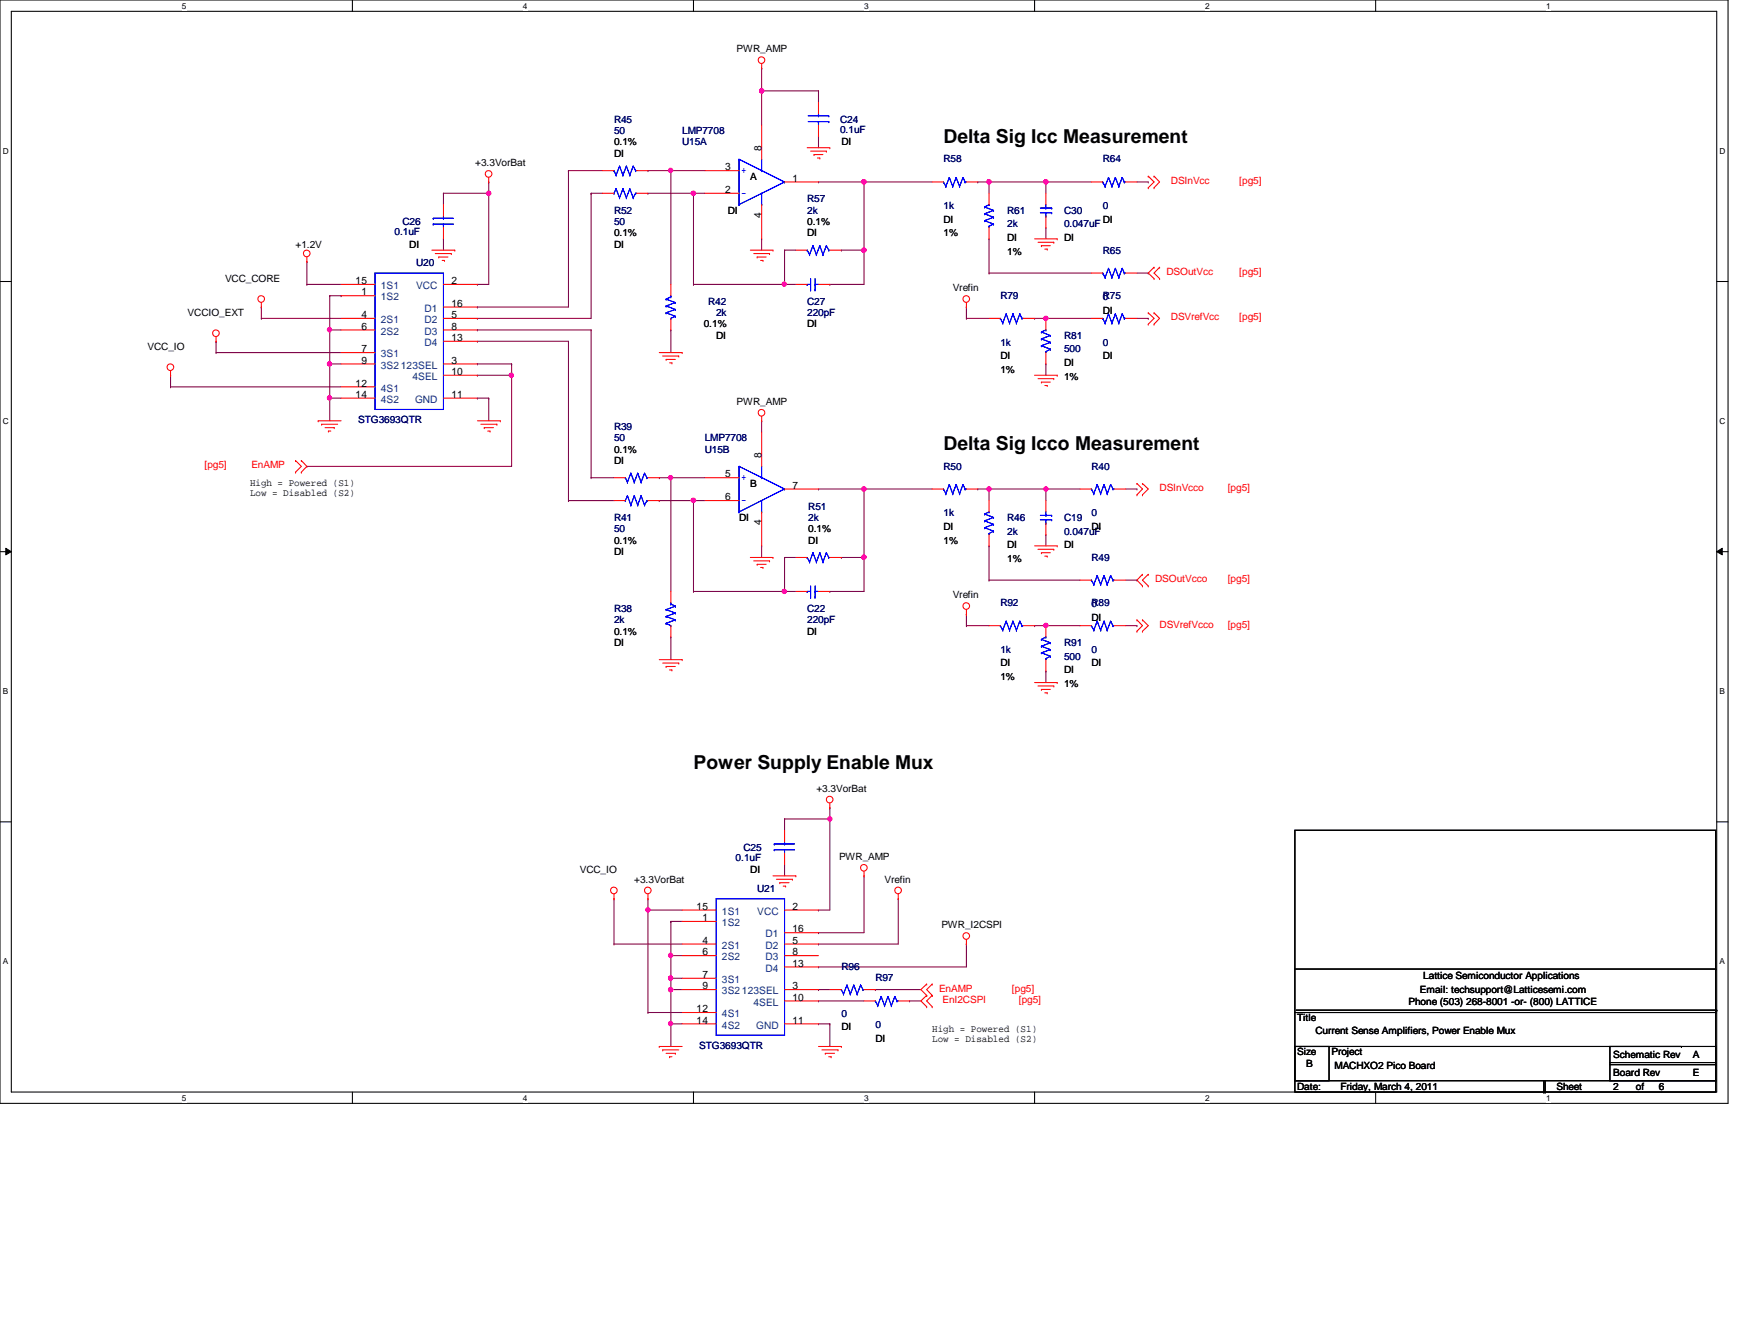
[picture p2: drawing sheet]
<svg xmlns="http://www.w3.org/2000/svg" width="279mm" height="216mm" viewBox="0 0 279 216" stroke-linecap="round" stroke-linejoin="round" font-family="sans-serif">
<path d="M0 0h278v177.4h-278zM1.8 1.8h274.3v173.8h-274.3z" fill="none" stroke="#000" stroke-width=".17"/>
<g fill="#fff">
<path d="M29.3 .2h.7v1.5h-.7z"/>
<path d="M29.3 175.8h.7v1.4h-.7z"/>
</g>
<path d="M56.7 0v1.8M56.7 175.6v1.8" fill="none" stroke="#000" stroke-width=".17"/>
<g fill="#fff">
<path d="M84.1 .2h.7v1.5h-.7z"/>
<path d="M84.1 175.8h.7v1.4h-.7z"/>
</g>
<path d="M111.5 0v1.8M111.5 175.6v1.8" fill="none" stroke="#000" stroke-width=".17"/>
<g fill="#fff">
<path d="M139 .2h.7v1.5h-.7z"/>
<path d="M139 175.8h.7v1.4h-.7z"/>
</g>
<path d="M166.4 0v1.8M166.4 175.6v1.8" fill="none" stroke="#000" stroke-width=".17"/>
<g fill="#fff">
<path d="M193.8 .2h.8v1.5h-.8z"/>
<path d="M193.8 175.8h.8v1.4h-.8z"/>
</g>
<path d="M221.3 0v1.8M221.3 175.6v1.8" fill="none" stroke="#000" stroke-width=".17"/>
<g fill="#fff">
<path d="M248.7 .2h.7v1.5h-.7z"/>
<path d="M248.7 175.8h.7v1.4h-.7z"/>
<path d="M.5 23.5h.9v1.5h-.9z"/>
<path d="M276.6 23.5h.9v1.5h-.9z"/>
<path d="M.5 67h.9v1.5h-.9z"/>
<path d="M276.6 67h.9v1.5h-.9z"/>
</g>
<path d="M0 45.3h1.8M276.1 45.3h1.9" fill="none" stroke="#000" stroke-width=".17"/>
<g fill="#fff">
<path d="M.5 110.4h.8v1.5h-.8z"/>
<path d="M276.6 110.4h.9v1.5h-.9z"/>
</g>
<path d="M0 88.7h1.8M276.1 88.7h1.9" fill="none" stroke="#000" stroke-width=".17"/>
<path d="M.9 88.1l.9 .6-.9 .5zM276.1 88.7l.9-.6v1.1z" fill="#000"/>
<path d="M.9 88.1l.9 .6-.9 .5zM276.1 88.7l.9-.6v1.1z" fill="none" stroke="#000" stroke-width=".16"/>
<g fill="#fff">
<path d="M.5 153.8h.8v1.5h-.8z"/>
<path d="M276.6 153.8h.9v1.5h-.9z"/>
</g>
<path d="M0 132.1h1.8M276.1 132.1h1.9" fill="none" stroke="#000" stroke-width=".17"/>
<path d="M107.9 27.4h.1M107.9 27.4h5.5" fill="none" stroke="#800040" stroke-width=".17"/>
<circle cx="107.9" cy="27.4" r=".34" fill="#f0f"/>
<circle cx="107.9" cy="27.4" r=".34" fill="none" stroke="#f0f" stroke-width=".17"/>
<path d="M139 29.3h.1M139 29.3v10.9h-3.7M135.3 40.2h.1" fill="none" stroke="#800040" stroke-width=".17"/>
<circle cx="139" cy="40.2" r=".36" fill="#f0f"/>
<circle cx="139" cy="40.2" r=".36" fill="none" stroke="#f0f" stroke-width=".17"/>
<circle cx="139" cy="29.2" r=".37" fill="#f0f"/>
<circle cx="139" cy="29.2" r=".37" fill="none" stroke="#f0f" stroke-width=".17"/>
<path d="M131.7 29.3h.1M131.7 29.3h7.3M126.2 40.2h.1M126.2 45.7h.1M126.2 45.7h1.8M126.2 40.2h1.8M126.2 40.2v5.5M133.5 45.7h.1M139 40.2h.1M139 40.2v5.5h-5.5" fill="none" stroke="#800040" stroke-width=".17"/>
<circle cx="126.1" cy="45.7" r=".34" fill="#f0f"/>
<circle cx="126.1" cy="45.7" r=".34" fill="none" stroke="#f0f" stroke-width=".17"/>
<path d="M107.9 27.4h.1M107.9 27.4v18.3M107.9 53h.1M107.9 53v3.7M107.9 76.8h.1M107.9 76.8v18.3M139 78.6h.1M139 78.6v11h-3.7M135.3 89.6h.1" fill="none" stroke="#800040" stroke-width=".17"/>
<circle cx="139" cy="89.6" r=".36" fill="#f0f"/>
<circle cx="139" cy="89.6" r=".36" fill="none" stroke="#f0f" stroke-width=".17"/>
<circle cx="139" cy="78.6" r=".36" fill="#f0f"/>
<circle cx="139" cy="78.6" r=".36" fill="none" stroke="#f0f" stroke-width=".17"/>
<path d="M126.2 89.6h.1M126.2 95.1h.1M126.2 95.1h1.8M126.2 89.6h1.8M126.2 89.6v5.5M133.5 95.1h.1M139 89.6h.1M139 89.6v5.5h-5.5" fill="none" stroke="#800040" stroke-width=".17"/>
<circle cx="126.1" cy="95.1" r=".34" fill="#f0f"/>
<circle cx="126.1" cy="95.1" r=".34" fill="none" stroke="#f0f" stroke-width=".17"/>
<path d="M111.5 31.1h.1M111.5 31.1h1.9M131.7 21.9h.1M131.7 21.9v1.8M107.9 76.8h.1M107.9 76.8h5.5M111.5 80.5h.1M111.5 80.5v14.6M107.9 102.4h.1M107.9 102.4v3.6" fill="none" stroke="#800040" stroke-width=".17"/>
<circle cx="107.9" cy="76.8" r=".34" fill="#f0f"/>
<circle cx="107.9" cy="76.8" r=".34" fill="none" stroke="#f0f" stroke-width=".17"/>
<path d="M122.5 38.4h.1M122.5 38.4v1.8M106 80.5h.1M106 80.5h7.4M111.5 80.5h.1M122.5 87.8h.1M122.5 87.8v1.8" fill="none" stroke="#800040" stroke-width=".17"/>
<circle cx="111.5" cy="80.4" r=".36" fill="#f0f"/>
<circle cx="111.5" cy="80.4" r=".36" fill="none" stroke="#f0f" stroke-width=".17"/>
<g fill="none" stroke="#800040" stroke-width=".17">
<path d="M71.3 38.4h.1M71.3 38.4v1.8M104.2 27.4h.1M104.2 27.4h3.7M111.5 31.1h.1M111.5 31.1v14.6M111.5 45.7h.1M111.5 45.7h14.7M106 76.8h.1M106 76.8h1.9M131.7 78.6h.1M131.7 78.6h7.3"/>
<path d="M111.5 95.1h.1M111.5 95.1h14.7"/>
</g>
<circle cx="111.5" cy="31.1" r=".36" fill="#f0f"/>
<circle cx="111.5" cy="31.1" r=".36" fill="none" stroke="#f0f" stroke-width=".17"/>
<path d="M122.5 14.6h.1M122.5 14.6v5.5M91.4 27.4h.1M91.4 27.4h5.5M95.1 31.1h.1M95.1 31.1h1.8M104.2 31.1h.1M104.2 31.1h7.3M95.1 76.8h.1M95.1 76.8h3.7M91.4 80.5h.1M91.4 80.5h7.4" fill="none" stroke="#800040" stroke-width=".17"/>
<circle cx="122.5" cy="14.6" r=".34" fill="#f0f"/>
<circle cx="122.5" cy="14.6" r=".34" fill="none" stroke="#f0f" stroke-width=".17"/>
<path d="M122.5 11h.1M122.5 11v3.6" fill="none" stroke="#800040" stroke-width=".17"/>
<circle cx="122.5" cy="14.6" r=".34" fill="#f0f"/>
<circle cx="122.5" cy="14.6" r=".34" fill="none" stroke="#f0f" stroke-width=".17"/>
<path d="M122.5 14.6h.1M122.5 14.6h9.2M131.7 14.6h.1M131.7 14.6v1.9M49.4 75h.1M82.3 60.3h.1M82.3 60.3v14.7h-32.9M122.5 67.6h.1M122.5 67.6v1.9" fill="none" stroke="#800040" stroke-width=".17"/>
<circle cx="82.2" cy="60.3" r=".34" fill="#f0f"/>
<circle cx="82.2" cy="60.3" r=".34" fill="none" stroke="#f0f" stroke-width=".17"/>
<g fill="none" stroke="#800040" stroke-width=".17">
<path d="M78.6 31.1h.1M78.6 31.1v14.6h-1.8M91.4 27.4h.1M91.4 27.4v22h-14.6M95.1 31.1h.1M95.1 31.1v20.1h-18.3M76.8 58.5h.1M76.8 53h.1M76.8 54.9h.1M76.8 51.2h.1M76.8 49.4h.1M76.8 45.7h.1"/>
<path d="M76.8 58.5h5.5M76.8 53h18.3M76.8 54.9h14.6M82.3 58.5h.1M82.3 58.5v1.8h-5.5M91.4 54.9h.1M91.4 54.9v25.6M95.1 53h.1M95.1 53v23.8M76.8 60.3h.1M76.8 64h.1M76.8 64h1.8"/>
<path d="M78.6 64h.1M78.6 64v3.6"/>
</g>
<circle cx="78.6" cy="31.1" r=".34" fill="#f0f"/>
<circle cx="78.6" cy="31.1" r=".34" fill="none" stroke="#f0f" stroke-width=".17"/>
<g fill="none" stroke="#800040" stroke-width=".17">
<path d="M71.3 31.1h.1M71.3 31.1v1.8M78.6 29.3h.1M78.6 29.3v1.8h-7.3M139 78.6h.1M139 78.6h10.9M159.1 78.6h.1M159.1 78.6h9.1M159.1 87.8h.1M159.1 93.3h.1M159.1 87.8v5.5M159.1 93.3h14.6"/>
<path d="M168.2 85.9h.1M168.2 85.9v1.9"/>
</g>
<circle cx="168.2" cy="78.6" r=".34" fill="#f0f"/>
<circle cx="168.2" cy="78.6" r=".34" fill="none" stroke="#f0f" stroke-width=".17"/>
<circle cx="159.1" cy="78.6" r=".34" fill="#f0f"/>
<circle cx="159.1" cy="78.6" r=".34" fill="none" stroke="#f0f" stroke-width=".17"/>
<path d="M168.2 78.6h.1M168.2 78.6h5.5M168.2 107.9h.1M168.2 100.6h.1M168.2 107.9v1.8M168.2 100.6h5.5" fill="none" stroke="#800040" stroke-width=".17"/>
<circle cx="168.2" cy="100.5" r=".34" fill="#f0f"/>
<circle cx="168.2" cy="100.5" r=".34" fill="none" stroke="#f0f" stroke-width=".17"/>
<g fill="none" stroke="#800040" stroke-width=".17">
<path d="M159.1 38.4h.1M159.1 29.3h.1M159.1 38.4v5.5M159.1 29.3h9.1M168.2 36.6h.1M168.2 36.6v1.8M159.1 43.9h.1M159.1 43.9h16.5M157.3 78.6h.1M157.3 78.6h1.8M159.1 78.6h.1M159.1 78.6v1.9"/>
<path d="M168.2 78.6h.1M168.2 78.6v1.9M155.4 98.8h.1M155.4 98.8v1.8M155.4 100.6h.1M155.4 100.6h3.7M166.4 100.6h.1M166.4 100.6h1.8"/>
</g>
<circle cx="168.2" cy="29.2" r=".35" fill="#f0f"/>
<circle cx="168.2" cy="29.2" r=".35" fill="none" stroke="#f0f" stroke-width=".17"/>
<circle cx="159.1" cy="29.2" r=".35" fill="#f0f"/>
<circle cx="159.1" cy="29.2" r=".35" fill="none" stroke="#f0f" stroke-width=".17"/>
<path d="M168.2 29.3h.1M168.2 29.3h7.4M168.2 58.5h.1M168.2 51.2h.1M168.2 58.5v1.8M168.2 51.2h7.4" fill="none" stroke="#800040" stroke-width=".17"/>
<circle cx="168.2" cy="51.2" r=".34" fill="#f0f"/>
<circle cx="168.2" cy="51.2" r=".34" fill="none" stroke="#f0f" stroke-width=".17"/>
<g fill="none" stroke="#800040" stroke-width=".17">
<path d="M139 29.3h.1M139 29.3h10.9M157.3 29.3h.1M157.3 29.3h1.8M159.1 29.3h.1M159.1 29.3v1.8M168.2 29.3h.1M168.2 29.3v1.8M182.9 29.3h1.8M184.7 29.3h.1M34.8 56.7h.1M34.8 56.7h20.1"/>
<path d="M42 51.2h.1M42 51.2h12.9M49.4 45.7h.1M49.4 45.7h5.5M155.4 49.4h.1M155.4 51.2h.1M155.4 49.4v1.8M155.4 51.2h3.7M166.4 51.2h.1M166.4 51.2h1.8M182.9 51.2h1.8M182.9 43.9h1.8"/>
<path d="M184.7 43.9h.1M184.7 51.2h.1M27.4 62.2h.1M27.4 62.2h27.5M53 64h.1M53 64v3.6M53 64h1.9M181.1 78.6h1.8M182.9 78.6h.1M181.1 93.3h1.8M182.9 93.3h.1M181.1 100.6h1.8"/>
<path d="M182.9 100.6h.1"/>
</g>
<circle cx="53" cy="64" r=".34" fill="#f0f"/>
<circle cx="53" cy="64" r=".34" fill="none" stroke="#f0f" stroke-width=".17"/>
<path d="M53 58.5h.1M53 58.5v5.5" fill="none" stroke="#800040" stroke-width=".17"/>
<circle cx="53" cy="58.5" r=".34" fill="#f0f"/>
<circle cx="53" cy="58.5" r=".34" fill="none" stroke="#f0f" stroke-width=".17"/>
<path d="M53 53h.1M53 47.5h.1M53 58.5h.1M53 47.5h1.9M53 53h1.9M53 47.5v11M53 58.5h1.9M54.9 47.5h.1" fill="none" stroke="#800040" stroke-width=".17"/>
<circle cx="53" cy="53" r=".34" fill="#f0f"/>
<circle cx="53" cy="53" r=".34" fill="none" stroke="#f0f" stroke-width=".17"/>
<g fill="none" stroke="#800040" stroke-width=".17">
<path d="M34.8 54.9h.1M34.8 54.9v1.8M42 49.4h.1M42 49.4v1.8M49.4 42h.1M49.4 42v3.7M27.4 60.3h.1M27.4 60.3v1.9M126.2 139h.1M126.2 131.7h.1M126.2 131.7v1.8M126.2 139v1.8"/>
<path d="M126.2 131.7h7.3M133.5 131.7h.1M133.5 129.8h.1M133.5 129.8v16.5h-1.8M131.7 146.3h.1"/>
</g>
<circle cx="133.5" cy="131.7" r=".34" fill="#f0f"/>
<circle cx="133.5" cy="131.7" r=".34" fill="none" stroke="#f0f" stroke-width=".17"/>
<path d="M104.2 144.5h.1M104.2 146.3h.1M104.2 144.5v18.3M131.7 164.6h.1M131.7 164.6h1.8M133.5 164.6h.1M133.5 164.6v3.6" fill="none" stroke="#800040" stroke-width=".17"/>
<circle cx="104.2" cy="146.3" r=".34" fill="#f0f"/>
<circle cx="104.2" cy="146.3" r=".34" fill="none" stroke="#f0f" stroke-width=".17"/>
<g fill="none" stroke="#800040" stroke-width=".17">
<path d="M98.8 151.8h.1M98.8 144.5h.1M98.8 151.8h10.9M98.8 144.5v7.3M104.2 146.3h.1M104.2 146.3h5.5M107.9 148.1h.1M107.9 153.6h.1M107.9 157.3h.1M107.9 159.1h.1M107.9 148.1h1.8M107.9 148.1v5.5"/>
<path d="M107.9 157.3v1.8M107.9 153.6h1.8M107.9 159.1h1.8M107.9 157.3h1.8M131.7 159.1h.1M131.7 149.9h.1M131.7 151.8h.1M131.7 155.4h.1M131.7 159.1h1.8M139 140.8h.1M139 140.8v9.1h-7.3M140.8 159.1h.1"/>
<path d="M140.8 159.1h7.3M144.5 144.5h.1M144.5 144.5v7.3h-12.8M155.4 151.8h.1M155.4 151.8v3.6h-23.7M104.2 162.8h.1M104.2 162.8h5.5M107.9 164.6h.1M107.9 164.6h1.8M131.7 160.9h.1M131.7 160.9h7.3M146.3 160.9h.1"/>
<path d="M146.3 160.9h1.8"/>
</g>
<circle cx="107.9" cy="159.1" r=".34" fill="#f0f"/>
<circle cx="107.9" cy="159.1" r=".34" fill="none" stroke="#f0f" stroke-width=".17"/>
<circle cx="107.8" cy="157.2" r=".35" fill="#f0f"/>
<circle cx="107.8" cy="157.2" r=".35" fill="none" stroke="#f0f" stroke-width=".17"/>
<path d="M107.9 164.6h.1M107.9 164.6v3.6" fill="none" stroke="#800040" stroke-width=".17"/>
<circle cx="107.9" cy="164.5" r=".34" fill="#f0f"/>
<circle cx="107.9" cy="164.5" r=".34" fill="none" stroke="#f0f" stroke-width=".17"/>
<path d="M107.9 159.1h.1M107.9 159.1v5.5" fill="none" stroke="#800040" stroke-width=".17"/>
<circle cx="107.9" cy="159.1" r=".34" fill="#f0f"/>
<circle cx="107.9" cy="159.1" r=".34" fill="none" stroke="#f0f" stroke-width=".17"/>
<path d="M107.9 153.6h.1M107.9 153.6v3.7" fill="none" stroke="#800040" stroke-width=".17"/>
<circle cx="107.9" cy="153.6" r=".34" fill="#f0f"/>
<circle cx="107.9" cy="153.6" r=".34" fill="none" stroke="#f0f" stroke-width=".17"/>
<g fill="none" stroke="#f00" stroke-width=".17">
<path d="M122.5 11h.1M122.5 10.2v.8M131.7 16.5v1.8M71.3 32.9v1.9M71.3 36.6v1.8M78.6 29.3h.1M78.6 28.5v.8M96.9 27.4h1.9M96.9 31.1h1.9M102.4 27.4h1.8M102.4 31.1h1.8M113.4 27.4h5.5"/>
<path d="M113.4 31.1h5.5M122.5 20.1v5.5M122.5 32.9v5.5M126.2 29.3h5.5M129.8 23.7h3.7M130.4 24.3h2.5M130.9 24.8h.1M130.9 24.8h1.5M131.5 25.4h.4M131.7 20.1v1.8M131.9 25.4h.1M132.9 24.3h.1"/>
<path d="M133.5 23.7h.1M149.9 29.3h1.9M155.4 29.3h1.9M159.1 31.1v1.8M159.1 36.6v1.8M166.4 38.4h3.7M167 38.9h2.5M167.5 39.5h.1M167.5 39.5h1.5M168.2 31.1v1.8M168.2 34.8v1.8M169.5 38.9h.1"/>
<path d="M170.1 38.4h.1M175.6 29.3h1.8M181.1 29.3h1.8M184.7 30.2h.1M184.7 28.3h.1M184.7 28.3l.9 1-.9 .9M185.6 30.2h.1M185.6 28.3h.1M185.6 28.3l.9 1-.9 .9M27.4 59.6v.7M34.8 54.9h.1M34.8 54.1v.8"/>
<path d="M42 49.4h.1M42 48.6v.8M49.4 42h.1M49.4 41.3v.7M54.9 56.7h5.4M54.9 51.2h5.4M54.9 45.7h5.4M54.9 47.5h5.4M54.9 58.5h5.4M54.9 53h5.4M69.5 40.2h3.7M70 40.8h2.6"/>
<path d="M70.6 41.3h.1M70.6 41.3h1.5M71.1 41.9h.4M71.3 51.2h5.5M71.3 45.7h5.5M71.3 58.5h5.5M71.3 53h5.5M71.3 54.9h5.5M71.3 49.4h5.5M71.5 41.9h.1M72.6 40.8h.1M73.2 40.2h.1"/>
<path d="M106 56.7h3.7M106.6 57.2h2.6M107.1 57.8h.1M107.1 57.8h1.5M107.7 58.3h.4M107.9 45.7v1.8M107.9 51.2v1.8M108.1 58.3h.1M109.2 57.2h.1M109.7 56.7h.1M120.7 40.2h3.6M121.2 40.8h2.6"/>
<path d="M121.8 41.3h.1M121.8 41.3h1.4M122.3 41.9h.4M122.7 41.9h.1M123.8 40.8h.1M124.3 40.2h.1M128 40.2h1.8M128 45.7h1.8M131.7 45.7h1.8M133.5 40.2h1.8M155.4 49.4h.1M155.4 48.6v.8"/>
<path d="M159.1 51.2h1.8M164.6 51.2h1.8M168.1 40h.3M168.2 51.2v1.8M168.2 56.7v1.8M168.4 40h.1M175.6 51.2h1.8M175.6 43.9h1.8M181.1 51.2h1.8M181.1 43.9h1.8M184.7 52.1h.1M184.7 50.3h.1"/>
<path d="M184.7 50.3l.9 .9-.9 .9M185.6 52.1h.1M185.6 50.3h.1M185.6 43h.1M185.6 44.8h.1M185.6 50.3l.9 .9-.9 .9M185.6 43l-.9 .9 .9 .9M186.5 44.8h.1M186.5 43h.1M186.5 43l-.9 .9 .9 .9M27.4 60.3h.1M47.5 74h.1"/>
<path d="M47.5 75.9h.1M47.5 74l1 1-1 .9M48.5 75.9h.1M48.5 74h.1M48.5 74l.9 1-.9 .9M51.2 67.6h.1M51.2 67.6h3.7M51.7 68.2h.1M51.7 68.2h2.6M52.3 68.7h1.5M52.8 69.3h.1M52.8 69.3h.4"/>
<path d="M53.8 68.7h.1M54.9 64h5.4M54.9 62.2h5.4M71.3 60.3h5.5M71.3 64h5.5M76.8 67.6h3.7M77.3 68.2h2.6M77.9 68.7h.1M77.9 68.7h1.5M78.4 69.3h.4M78.8 69.3h.1M79.9 68.2h.1"/>
<path d="M80.5 67.6h.1M98.8 76.8h1.8M104.2 76.8h1.8M113.4 76.8h5.5M122.5 67.6h.1M122.5 66.9v.7M122.5 69.5v5.5M126.2 78.6h5.5M149.9 78.6h1.9M155.4 78.6h1.9M166.4 60.3h3.7M167 60.9h2.5"/>
<path d="M167.5 61.4h.1M167.5 61.4h1.5M168.1 62h.3M168.4 62h.1M169.5 60.9h.1M170.1 60.3h.1M173.7 78.6h1.9M179.2 78.6h1.9M182.9 79.5h.1M182.9 77.7h.1M182.9 77.7l.9 .9-.9 .9M183.8 79.5h.1"/>
<path d="M183.8 77.7h.1M183.8 77.7l.9 .9-.9 .9M98.8 80.5h1.8M104.2 80.5h1.8M107.9 95.1v1.8M113.4 80.5h5.5M120.7 89.6h3.6M121.2 90.2h2.6M121.8 90.7h.1M121.8 90.7h1.4M122.3 91.2h.4M122.5 82.3v5.5"/>
<path d="M122.7 91.2h.1M123.8 90.2h.1M124.3 89.6h.1M128 89.6h1.8M128 95.1h1.8M131.7 95.1h1.8M133.5 89.6h1.8M155.4 98.8h.1M155.4 98v.8M159.1 80.5v1.8M159.1 85.9v1.9M166.4 87.8h3.7"/>
<path d="M167 88.3h2.5M167.5 88.9h.1M167.5 88.9h1.5M168.1 89.4h.3M168.2 80.5v1.8M168.2 84.1v1.8M168.4 89.4h.1M169.5 88.3h.1M170.1 87.8h.1M173.7 93.3h1.9M179.2 93.3h1.9M182.9 99.7h.1"/>
<path d="M182.9 99.7l.9 .9-.9 .9M183.8 99.7h.1M183.8 92.3h.1M183.8 94.2h.1M183.8 99.7l.9 .9-.9 .9M183.8 92.3l-.9 1 .9 .9M184.7 94.2h.1M184.7 92.3h.1M184.7 92.3l-.9 1 .9 .9M106 106h3.7M106.6 106.6h2.6M107.1 107.1h.1"/>
<path d="M107.1 107.1h1.5M107.7 107.7h.4M107.9 100.6v1.8M108.1 107.7h.1M109.2 106.6h.1M109.7 106h.1M159.1 100.6h1.8M164.6 100.6h1.8M166.4 109.7h3.7M167 110.3h2.5M167.5 110.8h.1M167.5 110.8h1.5"/>
<path d="M168.1 111.4h.3M168.2 100.6v1.8M168.2 106v1.9M168.4 111.4h.1M169.5 110.3h.1M170.1 109.7h.1M173.7 100.6h1.9M179.2 100.6h1.9M182.9 101.5h.1M183.8 101.5h.1M126.2 133.5v1.8M126.2 137.2v1.8"/>
<path d="M133.5 129.8h.1M133.5 129.1v.7M98.8 144.5h.1M98.8 143.7v.8M104.2 144.5h.1M104.2 143.7v.8M109.7 148.1h5.5M109.7 159.1h5.5M109.7 151.8h5.5M109.7 153.6h5.5M109.7 157.3h5.5M109.7 146.3h5.5"/>
<path d="M124.3 140.8h3.7M124.9 141.4h2.6M125.4 141.9h.1M125.4 141.9h1.5M126 142.5h.4M126.2 159.1h5.5M126.2 151.8h5.5M126.2 153.6h5.5M126.2 155.4h5.5M126.2 146.3h5.5M126.2 149.9h5.5M126.4 142.5h.1"/>
<path d="M127.5 141.4h.1M128 140.8h.1M133.5 159.1h1.8M139 140.8h.1M139 140.1v.7M139 159.1h1.8M144.5 144.5h.1M144.5 143.7v.8M149.1 158.2h.1M149.1 158.2l-1 .9 1 .9M149.9 158.2h.1M149.9 158.2l-.8 .9 .8 .9"/>
<path d="M155.4 151.8h.1M155.4 151v.8M106 168.2h.1M106 168.2h3.7M106.6 168.8h.1M106.6 168.8h2.6M107.1 169.3h1.5M107.7 169.9h.1M107.7 169.9h.4M108.6 169.3h.1M109.7 164.6h5.5M109.7 162.8h5.5"/>
<path d="M126.2 164.6h5.5M126.2 160.9h5.5M131.7 168.2h3.6M132.2 168.8h2.6M132.8 169.3h.1M132.8 169.3h1.4M133.3 169.9h.4M133.7 169.9h.1M134.8 168.8h.1M135.3 168.2h.1M139 160.9h1.8M144.5 160.9h1.8"/>
<path d="M149.1 160h.1M149.1 161.8h.1M149.1 160l-1 .9 1 .9M149.9 160h.1M149.9 161.8h.1M149.9 160l-.8 .9 .8 .9"/>
<circle cx="122.5" cy="9.7" r=".54"/>
<circle cx="78.6" cy="28" r=".54"/>
<circle cx="27.4" cy="59" r=".54"/>
<circle cx="34.7" cy="53.6" r=".54"/>
<circle cx="42" cy="48.1" r=".54"/>
<circle cx="49.3" cy="40.7" r=".54"/>
<circle cx="155.4" cy="48.1" r=".54"/>
<circle cx="122.5" cy="66.4" r=".54"/>
<circle cx="155.4" cy="97.4" r=".54"/>
<circle cx="133.4" cy="128.5" r=".54"/>
<circle cx="139" cy="139.5" r=".54"/>
<circle cx="98.7" cy="143.1" r=".54"/>
<circle cx="104.2" cy="143.1" r=".54"/>
<circle cx="144.5" cy="143.1" r=".54"/>
<circle cx="155.4" cy="150.5" r=".54"/>
</g>
<g fill="none" stroke="#000" stroke-width=".17">
<path d="M208.3 133.5h67.7v42.1h-67.7zM208.3 155.8h67.7M276 155.8h.1M208.3 168.2h5.5v5.5h-5.5zM208.3 173.7h67.7M208.3 162.8h67.7M208.3 168.2h62.2M208.5 162.4h67.6M248.3 175.6h.1M248.3 173.7v1.9M248.5 175.6h.1M248.5 173.7v1.9"/>
<path d="M259 168.2h17v5.5h-17zM259 171.2h17M259 170.8h17M270.5 168.2h.1M276 173.7h.1M276 162.8h.1M276 171.2h.1M276 170.8h.1M276.1 162.4h.1"/>
</g>
<g fill="none" stroke="#00f" stroke-width=".17">
<path d="M130 19.6h3.3M130 18.6h3.3M131.7 18.6h.1M131.7 19.6h.1M131.7 18.3v.3M131.7 19.6v.5M133.3 19.6h.1M133.3 18.6h.1M69.7 36h.1M69.7 35.1h.1M69.7 36h3.2M69.7 35.1h3.2"/>
<path d="M71.3 35.1h.1M71.3 36h.1M71.3 34.8v.3M71.3 36v.6M98.8 27.4h.1M98.8 31.1h.1M98.8 27.4l.3 .8M99.1 28.2h.1M99.1 30.4h.1M99.1 30.4l.6 1.4M99.1 30.4l-.3 .7M99.7 26.7h.1"/>
<path d="M99.7 31.8h.1M99.7 26.7l.5 1.5M99.7 26.7l-.6 1.5M100.2 28.2h.1M100.2 30.4h.1M100.2 30.4l.6 1.4M100.2 30.4l-.5 1.4M100.8 26.7h.1M100.8 31.8h.1M100.8 26.7l.5 1.5M100.8 26.7l-.6 1.5M101.3 28.2h.1"/>
<path d="M101.3 30.4h.1M101.3 30.4l.6 1.4M101.3 30.4l-.5 1.4M101.9 26.7h.1M101.9 31.8h.1M101.9 26.7l.3 .7M101.9 26.7l-.6 1.5M102.2 27.4h.1M102.2 31.1h.1M102.2 27.4h.2M102.2 31.1l-.3 .7M102.2 31.1h.2"/>
<path d="M118.9 32.9h.1M118.9 25.6h.1M118.9 25.6v7.3M118.9 25.6l7.3 3.7M122.5 27.4h.1M122.5 32.9h.1M122.5 25.6v1.8M122.5 31.1v1.8M126.2 29.3h.1M126.2 29.3l-7.3 3.6M130.8 39.5h.1M130.8 39.5l.5 1.4"/>
<path d="M130.8 39.5l-.6 1.4M131.9 39.5h.1M131.9 39.5l.5 1.4M131.9 39.5l-.6 1.4M132.9 39.5h.1M132.9 39.5l.4 .7M132.9 39.5l-.5 1.4M151.8 29.3h.1M151.8 29.3l.3 .7M152.1 30h.1M152.7 28.5h.1M152.7 28.5l.5 1.5"/>
<path d="M152.7 28.5l-.6 1.5M153.2 30h.1M153.8 28.5h.1M153.8 28.5l.5 1.5M153.8 28.5l-.6 1.5M154.3 30h.1M154.9 28.5h.1M154.9 28.5l.3 .8M154.9 28.5l-.6 1.5M155.2 29.3h.1M155.2 29.3h.2M158.4 35.5h.1"/>
<path d="M158.4 34.4h.1M158.4 33.3h.1M158.4 35.5l1.4 .5M158.4 34.4l1.4 .5M158.4 33.3l1.4 .5M159.1 32.9h.1M159.1 36.4h.1M159.1 36.4v.2M159.1 32.9l-.7 .4M159.8 36h.1M159.8 34.9h.1M159.8 33.8h.1"/>
<path d="M159.8 36l-.7 .4M159.8 34.9l-1.4 .6M159.8 33.8l-1.4 .6M167.3 33.4h1.9M167.3 34.2h1.9M168.2 34.8h.1M168.2 33.4h.1M168.2 32.9v.5M168.2 34.2v.6M169.2 33.4h.1M169.2 34.2h.1M177.4 29.3h.1"/>
<path d="M177.4 29.3l.4 .7M177.8 30h.1M178.3 28.5h.1M178.3 28.5l.6 1.5M178.3 28.5l-.5 1.5M178.9 30h.1M179.4 28.5h.1M179.4 28.5l.6 1.5M179.4 28.5l-.5 1.5M180 30h.1M180.5 28.5h.1M180.5 28.5l.3 .8"/>
<path d="M180.5 28.5l-.5 1.5M180.8 29.3h.1M180.8 29.3h.3M60.3 43.9h11v21.9h-11zM107.1 48.1h.1M107.1 49.2h.1M107.1 50.3h.1M107.1 48.1l1.5 .5M107.1 49.2l1.5 .5M107.1 50.3l1.5 .5M107.9 51.2h.1M107.9 47.7h.1"/>
<path d="M107.9 47.5v.2M107.9 47.7l-.8 .4M108.6 48.6h.1M108.6 49.7h.1M108.6 50.8h.1M108.6 48.6l-1.5 .6M108.6 49.7l-1.5 .6M108.6 50.8l-.7 .4M129.8 45.7h.1M129.8 40.2h.1M129.8 45.7h.6M129.8 40.2l.4 .7"/>
<path d="M130.2 40.9h.1M130.4 46.6h.1M130.4 44.8v1.8M131.1 46.6h.1M131.1 45.7h.1M131.1 44.8v1.8M131.1 45.7h.6M131.3 40.9h.1M132.4 40.9h.1M133.3 40.2h.1M133.3 40.2h.2M160.9 51.2h.1"/>
<path d="M160.9 51.2l.4 .7M161.3 51.9h.1M161.8 50.5h.1M161.8 50.5l.6 1.4M161.8 50.5l-.5 1.4M162.4 51.9h.1M162.9 50.5h.1M162.9 50.5l.6 1.4M162.9 50.5l-.5 1.4M163.5 51.9h.1M164 50.5h.1M164 50.5l.4 .7"/>
<path d="M164 50.5l-.5 1.4M164.4 51.2h.1M164.4 51.2h.2M167.5 55.6h.1M167.5 54.5h.1M167.5 53.4h.1M167.5 55.6l1.5 .5M167.5 54.5l1.5 .5M167.5 53.4l1.5 .5M168.2 53h.1M168.2 56.5h.1M168.2 56.5v.2"/>
<path d="M168.2 53l-.7 .4M169 56.1h.1M169 55h.1M169 53.9h.1M169 56.1l-.8 .4M169 55l-1.5 .6M169 53.9l-1.5 .6M177.4 51.2h.1M177.4 43.9h.1M177.4 51.2l.4 .7M177.4 43.9l.4 .7M177.8 51.9h.1"/>
<path d="M177.8 44.6h.1M178.3 50.5h.1M178.3 43.1h.1M178.3 50.5l.6 1.4M178.3 50.5l-.5 1.4M178.3 43.1l.6 1.5M178.3 43.1l-.5 1.5M178.9 51.9h.1M178.9 44.6h.1M179.4 50.5h.1M179.4 43.1h.1M179.4 50.5l.6 1.4"/>
<path d="M179.4 50.5l-.5 1.4M179.4 43.1l.6 1.5M179.4 43.1l-.5 1.5M180 51.9h.1M180 44.6h.1M180.5 50.5h.1M180.5 43.1h.1M180.5 50.5l.3 .7M180.5 50.5l-.5 1.4M180.5 43.1l.3 .8M180.5 43.1l-.5 1.5M180.8 51.2h.1"/>
<path d="M180.8 43.9h.1M180.8 51.2h.3M180.8 43.9h.3M100.6 76.8h.1M100.6 76.8l.3 .7M100.9 77.5h.1M100.9 79.7h.1M100.9 79.7l.6 1.5M100.9 79.7l-.3 .8M101.5 76.1h.1M101.5 76.1l.5 1.4M101.5 76.1l-.6 1.4"/>
<path d="M102 77.5h.1M102 79.7h.1M102 79.7l.6 1.5M102 79.7l-.5 1.5M102.6 76.1h.1M102.6 76.1l.5 1.4M102.6 76.1l-.6 1.4M103.1 77.5h.1M103.1 79.7h.1M103.1 79.7l.6 1.5M103.1 79.7l-.5 1.5M103.7 76.1h.1"/>
<path d="M103.7 76.1l.4 .7M103.7 76.1l-.6 1.4M104.1 76.8h.1M118.9 75h.1M118.9 75l7.3 3.6M118.9 75v7.3M122.5 76.8h.1M122.5 75v1.8M126.2 78.6h.1M126.2 78.6l-7.3 3.7M151.8 78.6h.1M151.8 78.6l.3 .8"/>
<path d="M152.1 79.4h.1M152.7 77.9h.1M152.7 77.9l-.6 1.5M152.7 77.9l.5 1.5M153.2 79.4h.1M153.8 77.9h.1M153.8 77.9l.5 1.5M153.8 77.9l-.6 1.5M154.3 79.4h.1M154.9 77.9h.1M154.9 77.9l.3 .7M154.9 77.9l-.6 1.5"/>
<path d="M155.2 78.6h.1M155.2 78.6h.2M175.6 78.6h.1M175.6 78.6l.3 .8M175.9 79.4h.1M176.5 77.9h.1M176.5 77.9l.5 1.5M176.5 77.9l-.6 1.5M177 79.4h.1M177.6 77.9h.1M177.6 77.9l.5 1.5M177.6 77.9l-.6 1.5"/>
<path d="M178.1 79.4h.1M178.6 77.9h.1M178.6 77.9l.4 .7M178.6 77.9l-.5 1.5M179 78.6h.1M179 78.6h.2M100.6 80.5h.1M101.5 81.2h.1M102.6 81.2h.1M103.7 81.2h.1M104.1 80.5h.1M104.1 80.5l-.4 .7"/>
<path d="M107.1 98h.1M107.1 99.1h.1M107.1 98l1.5 .6M107.1 99.1l1.5 .6M107.9 97.1h.1M107.9 97.1l.7 .4M107.9 96.9v.2M108.6 97.5h.1M108.6 98.6h.1M108.6 99.7h.1M108.6 97.5l-1.5 .5M108.6 98.6l-1.5 .5"/>
<path d="M108.6 99.7l-1.5 .5M118.9 82.3h.1M122.5 82.3h.1M122.5 80.5v1.8M129.8 95.1h.1M129.8 89.6h.1M129.8 95.1h.6M129.8 89.6l.4 .7M130.2 90.3h.1M130.4 96h.1M130.4 94.2v1.8M130.8 88.9h.1"/>
<path d="M130.8 88.9l.5 1.4M130.8 88.9l-.6 1.4M131.1 96h.1M131.1 95.1h.1M131.1 94.2v1.8M131.1 95.1h.6M131.3 90.3h.1M131.9 88.9h.1M131.9 88.9l.5 1.4M131.9 88.9l-.6 1.4M132.4 90.3h.1M132.9 88.9h.1"/>
<path d="M132.9 88.9l.4 .7M132.9 88.9l-.5 1.4M133.3 89.6h.1M133.3 89.6h.2M158.4 84.8h.1M158.4 83.7h.1M158.4 82.6h.1M158.4 84.8l1.4 .6M158.4 83.7l1.4 .6M158.4 82.6l1.4 .6M159.1 82.3h.1M159.1 85.8h.1"/>
<path d="M159.1 82.3l-.7 .3M159.1 85.8v.1M159.8 85.4h.1M159.8 84.3h.1M159.8 83.2h.1M159.8 85.4l-.7 .4M159.8 84.3l-1.4 .5M159.8 83.2l-1.4 .5M161.8 99.9h.1M161.8 99.9l.6 1.4M161.8 99.9l-.5 1.4M162.9 99.9h.1"/>
<path d="M162.9 99.9l.6 1.4M162.9 99.9l-.5 1.4M164 99.9h.1M164 99.9l.4 .7M164 99.9l-.5 1.4M167.3 82.8h1.9M167.3 83.6h1.9M168.2 84.1h.1M168.2 82.8h.1M168.2 82.3v.5M168.2 83.6v.5M169.2 82.8h.1"/>
<path d="M169.2 83.6h.1M175.6 93.3h.1M175.6 93.3l.3 .7M175.9 94h.1M176.5 99.9h.1M176.5 92.5h.1M176.5 99.9l.5 1.4M176.5 99.9l-.6 1.4M176.5 92.5l.5 1.5M176.5 92.5l-.6 1.5M177 94h.1M177.6 99.9h.1"/>
<path d="M177.6 92.5h.1M177.6 99.9l.5 1.4M177.6 99.9l-.6 1.4M177.6 92.5l.5 1.5M177.6 92.5l-.6 1.5M178.1 94h.1M178.6 99.9h.1M178.6 92.5h.1M178.6 99.9l.4 .7M178.6 99.9l-.5 1.4M178.6 92.5l.4 .8M178.6 92.5l-.5 1.5"/>
<path d="M179 93.3h.1M179 93.3h.2M107.1 100.2h.1M107.1 100.2l.8 .4M107.9 100.6h.1M160.9 100.6h.1M160.9 100.6l.4 .7M161.3 101.3h.1M162.4 101.3h.1M163.5 101.3h.1M164.4 100.6h.1M164.4 100.6h.2"/>
<path d="M167.5 104.9h.1M167.5 103.9h.1M167.5 102.8h.1M167.5 104.9l1.5 .6M167.5 103.9l1.5 .5M167.5 102.8l1.5 .5M168.2 102.4h.1M168.2 105.9h.1M168.2 102.4l-.7 .4M168.2 105.9v.1M169 105.5h.1M169 104.4h.1"/>
<path d="M169 103.3h.1M169 105.5l-.8 .4M169 104.4l-1.5 .5M169 103.3l-1.5 .6M175.6 100.6h.1M175.6 100.6l.3 .7M175.9 101.3h.1M177 101.3h.1M178.1 101.3h.1M179 100.6h.1M179 100.6h.2M124.5 136.6h.1"/>
<path d="M124.5 135.7h.1M124.5 136.6h3.3M124.5 135.7h3.3M126.2 135.7h.1M126.2 136.6h.1M126.2 135.3v.4M126.2 136.6v.6M115.2 144.5h11v21.9h-11zM135.3 159.1h.1M135.3 159.1l.4 .7M135.7 159.8h.1M136.2 158.4h.1"/>
<path d="M136.2 158.4l.6 1.4M136.2 158.4l-.5 1.4M136.8 159.8h.1M137.3 158.4h.1M137.3 158.4l.6 1.4M137.3 158.4l-.5 1.4M137.9 159.8h.1M138.4 158.4h.1M138.4 158.4l.4 .7M138.4 158.4l-.5 1.4M138.8 159.1h.1M138.8 159.1h.2"/>
<path d="M140.8 160.9h.1M140.8 160.9l.4 .8M141.2 161.7h.1M141.7 160.2h.1M141.7 160.2l.6 1.5M141.7 160.2l-.5 1.5M142.3 161.7h.1M142.8 160.2h.1M142.8 160.2l.6 1.5M142.8 160.2l-.5 1.5M143.4 161.7h.1M143.9 160.2h.1"/>
<path d="M143.9 160.2l.4 .7M143.9 160.2l-.5 1.5M144.3 160.9h.1M144.3 160.9h.2"/>
</g>
<circle cx="107.9" cy="27.4" r=".34" fill="#f0f"/>
<circle cx="107.9" cy="27.4" r=".34" fill="none" stroke="#f0f" stroke-width=".17"/>
<circle cx="139" cy="40.2" r=".36" fill="#f0f"/>
<circle cx="139" cy="40.2" r=".36" fill="none" stroke="#f0f" stroke-width=".17"/>
<circle cx="139" cy="29.2" r=".37" fill="#f0f"/>
<circle cx="139" cy="29.2" r=".37" fill="none" stroke="#f0f" stroke-width=".17"/>
<circle cx="126.1" cy="45.7" r=".34" fill="#f0f"/>
<circle cx="126.1" cy="45.7" r=".34" fill="none" stroke="#f0f" stroke-width=".17"/>
<circle cx="139" cy="89.6" r=".36" fill="#f0f"/>
<circle cx="139" cy="89.6" r=".36" fill="none" stroke="#f0f" stroke-width=".17"/>
<circle cx="139" cy="78.6" r=".36" fill="#f0f"/>
<circle cx="139" cy="78.6" r=".36" fill="none" stroke="#f0f" stroke-width=".17"/>
<circle cx="126.1" cy="95.1" r=".34" fill="#f0f"/>
<circle cx="126.1" cy="95.1" r=".34" fill="none" stroke="#f0f" stroke-width=".17"/>
<circle cx="107.9" cy="76.8" r=".34" fill="#f0f"/>
<circle cx="107.9" cy="76.8" r=".34" fill="none" stroke="#f0f" stroke-width=".17"/>
<circle cx="111.5" cy="80.4" r=".36" fill="#f0f"/>
<circle cx="111.5" cy="80.4" r=".36" fill="none" stroke="#f0f" stroke-width=".17"/>
<circle cx="111.5" cy="31.1" r=".36" fill="#f0f"/>
<circle cx="111.5" cy="31.1" r=".36" fill="none" stroke="#f0f" stroke-width=".17"/>
<circle cx="122.5" cy="14.6" r=".34" fill="#f0f"/>
<circle cx="122.5" cy="14.6" r=".34" fill="none" stroke="#f0f" stroke-width=".17"/>
<circle cx="122.5" cy="14.6" r=".34" fill="#f0f"/>
<circle cx="122.5" cy="14.6" r=".34" fill="none" stroke="#f0f" stroke-width=".17"/>
<circle cx="82.2" cy="60.3" r=".34" fill="#f0f"/>
<circle cx="82.2" cy="60.3" r=".34" fill="none" stroke="#f0f" stroke-width=".17"/>
<circle cx="78.6" cy="31.1" r=".34" fill="#f0f"/>
<circle cx="78.6" cy="31.1" r=".34" fill="none" stroke="#f0f" stroke-width=".17"/>
<circle cx="168.2" cy="78.6" r=".34" fill="#f0f"/>
<circle cx="168.2" cy="78.6" r=".34" fill="none" stroke="#f0f" stroke-width=".17"/>
<circle cx="159.1" cy="78.6" r=".34" fill="#f0f"/>
<circle cx="159.1" cy="78.6" r=".34" fill="none" stroke="#f0f" stroke-width=".17"/>
<circle cx="168.2" cy="100.5" r=".34" fill="#f0f"/>
<circle cx="168.2" cy="100.5" r=".34" fill="none" stroke="#f0f" stroke-width=".17"/>
<circle cx="168.2" cy="29.2" r=".35" fill="#f0f"/>
<circle cx="168.2" cy="29.2" r=".35" fill="none" stroke="#f0f" stroke-width=".17"/>
<circle cx="159.1" cy="29.2" r=".35" fill="#f0f"/>
<circle cx="159.1" cy="29.2" r=".35" fill="none" stroke="#f0f" stroke-width=".17"/>
<circle cx="168.2" cy="51.2" r=".34" fill="#f0f"/>
<circle cx="168.2" cy="51.2" r=".34" fill="none" stroke="#f0f" stroke-width=".17"/>
<circle cx="53" cy="64" r=".34" fill="#f0f"/>
<circle cx="53" cy="64" r=".34" fill="none" stroke="#f0f" stroke-width=".17"/>
<circle cx="53" cy="58.5" r=".34" fill="#f0f"/>
<circle cx="53" cy="58.5" r=".34" fill="none" stroke="#f0f" stroke-width=".17"/>
<circle cx="53" cy="53" r=".34" fill="#f0f"/>
<circle cx="53" cy="53" r=".34" fill="none" stroke="#f0f" stroke-width=".17"/>
<circle cx="133.5" cy="131.7" r=".34" fill="#f0f"/>
<circle cx="133.5" cy="131.7" r=".34" fill="none" stroke="#f0f" stroke-width=".17"/>
<circle cx="104.2" cy="146.3" r=".34" fill="#f0f"/>
<circle cx="104.2" cy="146.3" r=".34" fill="none" stroke="#f0f" stroke-width=".17"/>
<circle cx="107.9" cy="159.1" r=".34" fill="#f0f"/>
<circle cx="107.9" cy="159.1" r=".34" fill="none" stroke="#f0f" stroke-width=".17"/>
<circle cx="107.8" cy="157.2" r=".35" fill="#f0f"/>
<circle cx="107.8" cy="157.2" r=".35" fill="none" stroke="#f0f" stroke-width=".17"/>
<circle cx="107.9" cy="164.5" r=".34" fill="#f0f"/>
<circle cx="107.9" cy="164.5" r=".34" fill="none" stroke="#f0f" stroke-width=".17"/>
<circle cx="107.9" cy="159.1" r=".34" fill="#f0f"/>
<circle cx="107.9" cy="159.1" r=".34" fill="none" stroke="#f0f" stroke-width=".17"/>
<circle cx="107.9" cy="153.6" r=".34" fill="#f0f"/>
<circle cx="107.9" cy="153.6" r=".34" fill="none" stroke="#f0f" stroke-width=".17"/>
<g font-size="3.1">
<text x="151.8" y="23">Delta Sig Icc Measurement</text>
<text x="151.8" y="72.3">Delta Sig Icco Measurement</text>
<text x="111.5" y="123.6">Power Supply Enable Mux</text>
</g>
<g font-size="1.7">
<text x="116.7" y="27.4">3</text>
<text x="122.5" y="24.3" transform="rotate(-90 122.5 24.3)">8</text>
<text x="127.5" y="29.2">1</text>
<text x="116.7" y="31">2</text>
<text x="122.5" y="35.1" transform="rotate(-90 122.5 35.1)">4</text>
<text x="57.2" y="45.7">15</text>
<text x="58.1" y="47.5">1</text>
<text x="72.6" y="45.7">2</text>
<text x="58.1" y="51.1">4</text>
<text x="58.1" y="53">6</text>
<text x="72.6" y="51.1">5</text>
<text x="72.6" y="53">8</text>
<text x="72.6" y="49.3">16</text>
<text x="58.1" y="56.6">7</text>
<text x="58.1" y="58.5">9</text>
<text x="72.6" y="58.5">3</text>
<text x="72.6" y="54.8">13</text>
<text x="57.2" y="62.1">12</text>
<text x="57.2" y="64">14</text>
<text x="72.6" y="64">11</text>
<text x="72.6" y="60.3">10</text>
<text x="116.7" y="76.8">5</text>
<text x="122.5" y="73.7" transform="rotate(-90 122.5 73.7)">8</text>
<text x="116.7" y="80.4">6</text>
<text x="127.5" y="78.6">7</text>
<text x="122.5" y="84.5" transform="rotate(-90 122.5 84.5)">4</text>
<text x="112.1" y="146.3">15</text>
<text x="113" y="148.1">1</text>
<text x="127.5" y="146.3">2</text>
<text x="127.5" y="149.9">16</text>
<text x="113" y="151.7">4</text>
<text x="113" y="153.6">6</text>
<text x="127.5" y="151.7">5</text>
<text x="127.5" y="153.6">8</text>
<text x="127.5" y="155.4">13</text>
<text x="113" y="157.2">7</text>
<text x="113" y="159">9</text>
<text x="127.5" y="159">3</text>
<text x="127.5" y="160.9">10</text>
<text x="112.1" y="162.7">12</text>
<text x="112.1" y="164.5">14</text>
<text x="127.5" y="164.5">11</text>
</g>
<g font-size="1.7" fill="#004080">
<text x="61.3" y="46.5">1S1</text>
<text x="66.9" y="46.5">VCC</text>
<text x="61.3" y="48.3">1S2</text>
<text x="61.3" y="51.9">2S1</text>
<text x="61.3" y="53.8">2S2</text>
<text x="68.3" y="51.9">D2</text>
<text x="68.3" y="53.8">D3</text>
<text x="68.3" y="50.1">D1</text>
<text x="61.3" y="57.4">3S1</text>
<text x="61.3" y="59.3">3S2123SEL</text>
<text x="68.3" y="55.6">D4</text>
<text x="61.3" y="62.9">4S1</text>
<text x="61.3" y="64.8">4S2</text>
<text x="66.3" y="61.1">4SEL</text>
<text x="66.8" y="64.8">GND</text>
<text x="116.1" y="148.9">1S2</text>
<text x="116.1" y="147.1">1S1</text>
<text x="121.8" y="147.1">VCC</text>
<text x="116.1" y="152.5">2S1</text>
<text x="116.1" y="154.4">2S2</text>
<text x="123.1" y="152.5">D2</text>
<text x="123.1" y="154.4">D3</text>
<text x="123.1" y="150.7">D1</text>
<text x="116.1" y="158">3S1</text>
<text x="116.1" y="159.9">3S2123SEL</text>
<text x="121.2" y="161.7">4SEL</text>
<text x="123.1" y="156.2">D4</text>
<text x="116.1" y="163.5">4S1</text>
<text x="116.1" y="165.4">4S2</text>
<text x="121.6" y="165.4">GND</text>
</g>
<g font-size="1.6">
<text x="118.5" y="8.4">PWR_AMP</text>
<text x="98.8" y="23.4">0.1%</text>
<text x="135.3" y="23.4">DI</text>
<text x="76.5" y="26.7">+3.3VorBat</text>
<text x="98.8" y="25.2">DI</text>
<text x="120.7" y="28.9">A</text>
<text x="117.1" y="34.3">DI</text>
<text x="151.8" y="35.8">DI</text>
<text x="177.4" y="35.8">DI</text>
<text x="47.5" y="39.8">+1.2V</text>
<text x="65.8" y="39.8">DI</text>
<text x="98.8" y="39.8">DI</text>
<text x="98.8" y="38">0.1%</text>
<text x="129.8" y="38">DI</text>
<text x="129.8" y="36.2">0.1%</text>
<text x="151.8" y="38">1%</text>
<text x="162" y="38.7">DI</text>
<text x="162" y="40.9">1%</text>
<text x="171.2" y="38.7">DI</text>
<text x="36.2" y="45.3">VCC_CORE</text>
<text x="153.2" y="46.8">Vrefin</text>
<text x="30.2" y="50.8">VCCIO_EXT</text>
<text x="113.2" y="52.6">0.1%</text>
<text x="129.8" y="52.6">DI</text>
<text x="177.4" y="50.5">DI</text>
<text x="23.7" y="56.3">VCC_IO</text>
<text x="115.2" y="54.5">DI</text>
<text x="160.9" y="57.7">DI</text>
<text x="160.9" y="59.9">1%</text>
<text x="171.2" y="58.8">DI</text>
<text x="177.4" y="57.7">DI</text>
<text x="118.5" y="65.1">PWR_AMP</text>
<text x="171.2" y="61">1%</text>
<text x="98.8" y="74.6">DI</text>
<text x="98.8" y="72.8">0.1%</text>
<text x="40.2" y="78.1">High = Powered (S1)</text>
<text x="40.2" y="79.8">Low = Disabled (S2)</text>
<text x="118.9" y="83.7">DI</text>
<text x="120.7" y="78.2">B</text>
<text x="98.8" y="89.2">DI</text>
<text x="98.8" y="87.4">0.1%</text>
<text x="130" y="87.4">DI</text>
<text x="130" y="85.6">0.1%</text>
<text x="151.8" y="85.2">DI</text>
<text x="151.8" y="87.4">1%</text>
<text x="162" y="88.1">DI</text>
<text x="171.2" y="88.1">DI</text>
<text x="175.6" y="85.2">DI</text>
<text x="162" y="90.3">1%</text>
<text x="153.2" y="96.2">Vrefin</text>
<text x="175.6" y="99.8">DI</text>
<text x="98.8" y="103.8">DI</text>
<text x="98.8" y="102">0.1%</text>
<text x="129.8" y="102">DI</text>
<text x="160.9" y="107.1">DI</text>
<text x="175.6" y="107.1">DI</text>
<text x="160.9" y="109.3">1%</text>
<text x="171.2" y="108.2">DI</text>
<text x="171.2" y="110.4">1%</text>
<text x="131.3" y="127.3">+3.3VorBat</text>
<text x="93.3" y="140.4">VCC_IO</text>
<text x="102" y="141.9">+3.3VorBat</text>
<text x="120.7" y="140.4">DI</text>
<text x="135" y="138.2">PWR_AMP</text>
<text x="142.3" y="141.9">Vrefin</text>
<text x="151.4" y="149.2">PWR_I2CSPI</text>
<text x="226.6" y="161.6">Phone (503) 268-8001 -or- (800) LATTICE</text>
<text x="228.4" y="159.6">Email: techsupport@Latticesemi.com</text>
<text x="228.9" y="157.4">Lattice Semiconductor Applications</text>
<text x="135.3" y="165.7">DI</text>
<text x="140.8" y="167.5">DI</text>
<text x="149.9" y="165.9">High = Powered (S1)</text>
<text x="149.9" y="167.6">Low = Disabled (S2)</text>
<text x="208.7" y="164.2">Title</text>
<text x="211.6" y="166.2">Current Sense Amplifiers, Power Enable Mux</text>
<text x="208.7" y="169.7">Size</text>
<text x="210.1" y="171.5">B</text>
<text x="214.2" y="169.7">Project</text>
<text x="214.7" y="171.9">MACHXO2 Pico Board</text>
<text x="259.5" y="173">Board Rev</text>
<text x="259.5" y="170.1">Schematic Rev</text>
<text x="272.3" y="170.1">A</text>
<text x="272.3" y="173">E</text>
<text x="208.7" y="175.2">Date:</text>
<text x="215.6" y="175.2">Friday, March 4, 2011</text>
<text x="250.4" y="175.2">Sheet</text>
<text x="259.5" y="175.2">2</text>
<text x="263.1" y="175.2">of</text>
<text x="266.8" y="175.2">6</text>
</g>
<g font-size="1.6" fill="#000080">
<text x="98.8" y="19.7">R45</text>
<text x="98.8" y="21.5">50</text>
<text x="109.7" y="23.4">U15A</text>
<text x="109.7" y="21.5">LMP7708</text>
<text x="135.1" y="19.7">C24</text>
<text x="135.1" y="21.4">0.1uF</text>
<text x="151.8" y="26.1">R58</text>
<text x="177.4" y="26.1">R64</text>
<text x="98.8" y="34.3">R52</text>
<text x="129.8" y="32.5">R57</text>
<text x="129.8" y="34.3">2k</text>
<text x="151.8" y="33.6">1k</text>
<text x="162" y="34.3">R61</text>
<text x="171.2" y="34.3">C30</text>
<text x="177.4" y="33.6">0</text>
<text x="63.5" y="37.8">0.1uF</text>
<text x="64.7" y="36.2">C26</text>
<text x="98.8" y="36.2">50</text>
<text x="162" y="36.5">2k</text>
<text x="171.2" y="36.5">0.047uF</text>
<text x="177.4" y="40.8">R65</text>
<text x="66.9" y="42.8">U20</text>
<text x="113.9" y="49">R42</text>
<text x="115.2" y="50.8">2k</text>
<text x="129.8" y="49">C27</text>
<text x="129.8" y="50.8">220pF</text>
<text x="160.9" y="48">R79</text>
<text x="177.4" y="48">R75</text>
<text x="177.4" y="48.3">0</text>
<text x="160.9" y="55.6">1k</text>
<text x="171.2" y="54.5">R81</text>
<text x="171.2" y="56.6">500</text>
<text x="177.4" y="55.6">0</text>
<text x="57.6" y="68">STG3693QTR</text>
<text x="98.8" y="69.1">R39</text>
<text x="98.8" y="70.9">50</text>
<text x="113.4" y="70.9">LMP7708</text>
<text x="113.4" y="72.8">U15B</text>
<text x="151.8" y="75.5">R50</text>
<text x="175.6" y="75.5">R40</text>
<text x="98.8" y="83.7">R41</text>
<text x="130" y="81.9">R51</text>
<text x="130" y="83.7">2k</text>
<text x="151.8" y="83">1k</text>
<text x="162" y="83.7">R46</text>
<text x="171.2" y="83.7">C19</text>
<text x="175.6" y="83">0</text>
<text x="98.8" y="85.6">50</text>
<text x="162" y="85.9">2k</text>
<text x="171.2" y="85.9">0.047uF</text>
<text x="175.6" y="90.1">R49</text>
<text x="98.8" y="98.3">R38</text>
<text x="98.8" y="100.2">2k</text>
<text x="129.8" y="98.3">C22</text>
<text x="129.8" y="100.2">220pF</text>
<text x="160.9" y="97.5">R92</text>
<text x="175.6" y="97.5">R89</text>
<text x="175.6" y="97.6">0</text>
<text x="160.9" y="104.9">1k</text>
<text x="171.2" y="103.8">R91</text>
<text x="171.2" y="106">500</text>
<text x="175.6" y="104.9">0</text>
<text x="119.6" y="136.8">C25</text>
<text x="118.3" y="138.4">0.1uF</text>
<text x="121.8" y="143.3">U21</text>
<text x="135.3" y="156">R96</text>
<text x="140.8" y="157.8">R97</text>
<text x="135.3" y="163.4">0</text>
<text x="140.8" y="165.3">0</text>
<text x="112.5" y="168.6">STG3693QTR</text>
</g>
<g font-size="1.6" fill="#00f">
<text x="119.2" y="27.8">+</text>
<text x="119.2" y="31.5">-</text>
<text x="119.2" y="77.2">+</text>
<text x="119.2" y="80.8">-</text>
</g>
<g font-size="1.6" fill="#f00">
<text x="188.3" y="29.6">DSInVcc</text>
<text x="199.3" y="29.6">[pg5]</text>
<text x="187.6" y="44.2">DSOutVcc</text>
<text x="199.3" y="44.2">[pg5]</text>
<text x="188.3" y="51.5">DSVrefVcc</text>
<text x="199.3" y="51.5">[pg5]</text>
<text x="32.9" y="75.3">[pg5]</text>
<text x="40.4" y="75.3">EnAMP</text>
<text x="186.5" y="79">DSInVcco</text>
<text x="197.5" y="79">[pg5]</text>
<text x="185.8" y="93.6">DSOutVcco</text>
<text x="197.5" y="93.6">[pg5]</text>
<text x="186.5" y="100.9">DSVrefVcco</text>
<text x="197.5" y="100.9">[pg5]</text>
<text x="151" y="159.4">EnAMP</text>
<text x="151.6" y="161.2">EnI2CSPI</text>
<text x="162.8" y="159.4">[pg5]</text>
<text x="163.9" y="161.2">[pg5]</text>
</g>
<g font-size="1.3">
<text x="29.3" y="1.4">5</text>
<text x="84.1" y="1.4">4</text>
<text x="139" y="1.4">3</text>
<text x="193.8" y="1.4">2</text>
<text x="248.7" y="1.4">1</text>
<text x=".5" y="24.7">D</text>
<text x="276.6" y="24.7">D</text>
<text x=".5" y="68.2">C</text>
<text x="276.6" y="68.2">C</text>
<text x=".5" y="111.6">B</text>
<text x="276.6" y="111.6">B</text>
<text x=".5" y="155">A</text>
<text x="276.6" y="155">A</text>
<text x="29.3" y="177">5</text>
<text x="84.1" y="177">4</text>
<text x="139" y="177">3</text>
<text x="193.8" y="177">2</text>
<text x="248.7" y="177">1</text>
</g>
</svg>
